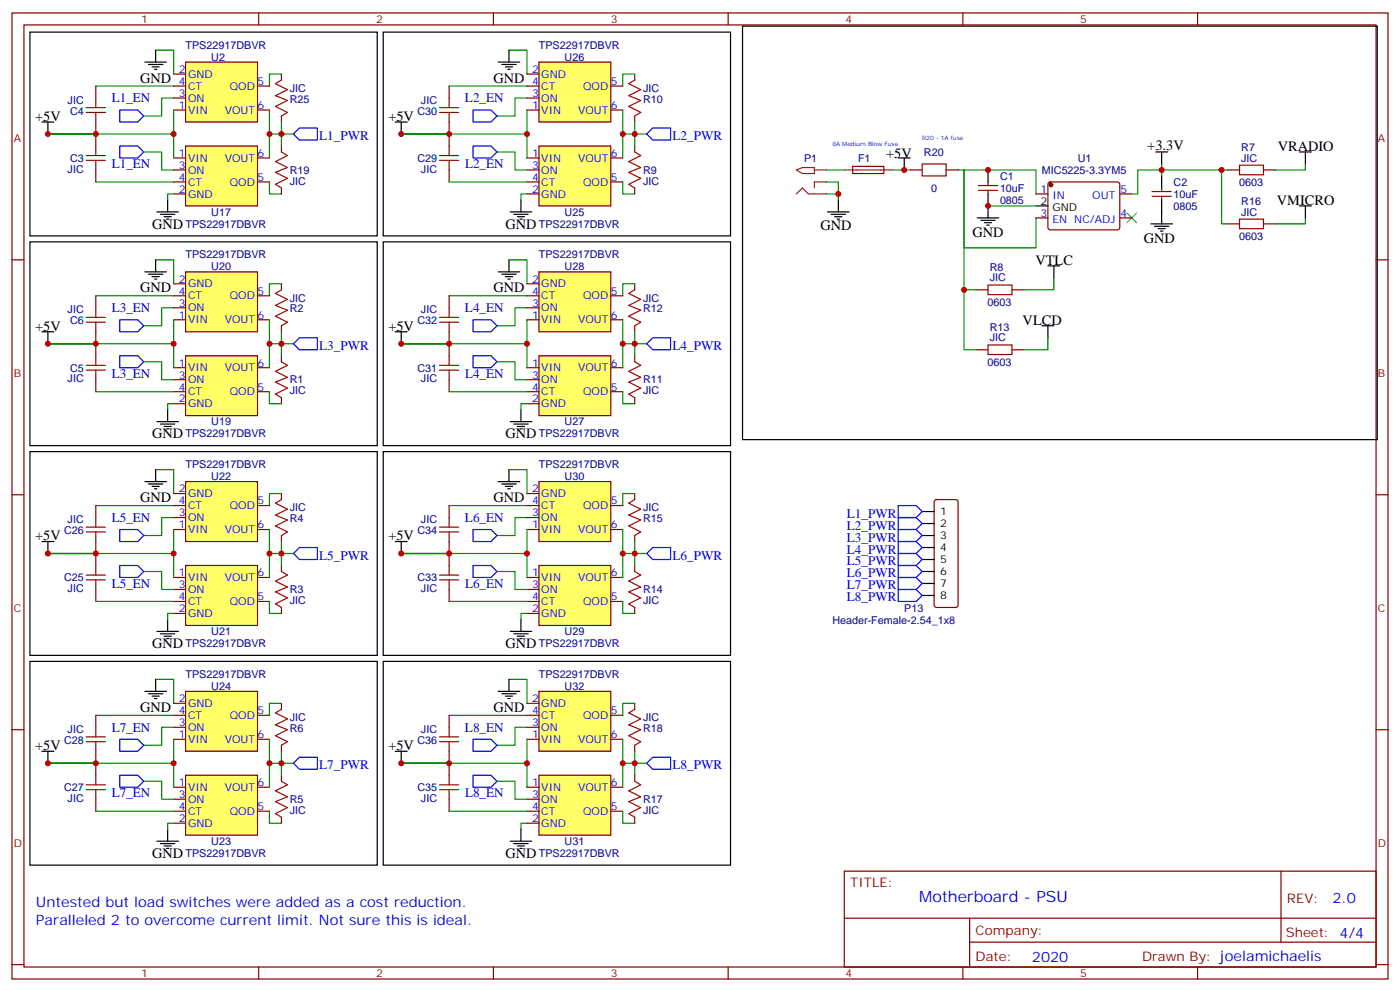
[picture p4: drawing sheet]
<svg xmlns="http://www.w3.org/2000/svg" width="412mm" height="292mm" viewBox="0 0 412 292" stroke-linecap="round" stroke-linejoin="round" font-family="sans-serif">
<g fill="none" stroke="#870000" stroke-width=".35">
<path d="M3.5 3.8h405.4v284.3h-405.4zM7.1 7.3h398.2v277.3h-398.2zM76.2 3.8v3.5M145.3 3.8v3.5M214.5 3.8v3.5M283.6 3.8v3.5M352.8 3.8v3.5M251.2 49h9.1v2l-9.1 .1zM288.2 54.6h5.7M288.2 56h5.7M291 53.6v1M291 56v1.1"/>
<path d="M305.2 57.1h3.5M308.9 53.8l.5-.2h20l.4 .7v12.9l-.7 .5-20-.1-.4-.6v-12.7zM329.8 57.1h3.6M339.4 56.4h5.6M339.4 57.8h5.6M342.2 55.3v1.1M342.2 57.8v1M361.6 50h3.5M372.2 50h3.5M3.5 76.5h3.6M305.2 64.1h3.5M329.8 64.1h3.6"/>
<path d="M361.6 65.9h3.5M372.2 65.9h3.5M405.3 76.5h3.6M287.5 85.3h3.5M298.1 85.3h3.5M287.5 102.9h3.5M298.1 102.9h3.5M3.5 145.6h3.6M405.3 145.6h3.6M3.5 214.8h3.6M405.3 214.8h3.6M248.7 256.4h156.6v28.2h-156.6z"/>
<path d="M377.3 256.4v20.9M248.7 270.2h156.5M285.6 277.3h119.6M285.6 270.2v14.2M3.5 283.9h3.6M76.2 284.6v3.5M145.3 284.6v3.5M214.5 284.6v3.5M283.6 284.6v3.5M352.8 284.6v3.5M405.3 283.9h3.6"/>
</g>
<path d="M243.4 53.6h3.5v3.5M243.4 57.1h3.5v1.7M243.4 50h5.3M262.8 50h5.3M282.2 50h1.8v35.3h3.5M342.2 51.8v-1.8h-7.1v7.1h-1.7M342.2 48.3v1.7h19.4M359.8 50v15.9h1.8M291 60.6h14.2" fill="none" stroke="#008700" stroke-width=".35"/>
<g fill="none" stroke="#000" stroke-width=".35">
<path d="M246.9 58.8v3.6M264.6 46.5h3.5M266.3 46.5v3.5M291 50v3.6M291 57.1v7M340.4 44.7h3.6M342.2 44.7v3.6M342.2 51.8v3.5M342.2 58.8v7.1M382.8 44.7h3.5M384.5 44.7v3.6M243.8 62.4h6.3"/>
<path d="M244.8 63.1h4.3M245.9 63.8h2.1M246.6 64.5h.7M287.9 64.1h6.3M288.9 64.8h4.3M290 65.5h2.1M290.7 66.3h.7M305.2 60.6h3.5M308.7 78.2h3.5M310.4 78.2v3.6M339 65.9h6.4M340.1 66.6h4.2"/>
<path d="M341.1 67.3h2.2M341.8 68h.7M382.8 60.6h3.5M384.5 60.6v3.5M306.9 95.9h3.5M308.7 95.9v3.5"/>
</g>
<path d="M234.6 50l1.8-.7h3.5v1.8h-3.5zM234.6 57.1l1.8-1.8 1.7 1.8h5.3M239.9 50h3.5M243.4 53.6h-3.5v1.7M248.7 50h14.1" fill="none" stroke="#8c2424" stroke-width=".35"/>
<path d="M332 62.7l2.8 2.8M334.8 62.7l-2.8 2.8" fill="none" stroke="#3c3" stroke-width=".35"/>
<circle cx="309.6" cy="54.4" r=".53" fill="#870000" stroke="#870000" stroke-width=".35"/>
<path d="M365.1 48.6h7.1v2.8h-7.1zM365.1 64.5h7.1v2.8h-7.1zM291 83.9h7.1v2.8h-7.1zM291 101.5h7.1v2.9h-7.1z" fill="none" stroke="#a10000" stroke-width=".35"/>
<path d="M54.7 43h21.1v17.6h-21.1z" fill="#ff6" stroke="#870000" stroke-width=".35"/>
<g fill="none" stroke="#870000" stroke-width=".35">
<path d="M28.2 25.3v3.6M28.2 35.9v7.1M82.9 21.8v1.8M82.9 34.1v1.8M28.2 50v3.6M51.2 46.5h3.5M51.2 57.1h3.5M51.2 50h3.5M51.2 53.6h3.5M75.8 46.5h3.6M75.8 53.6h3.6M82.9 43v1.7"/>
<path d="M82.9 55.3v1.8"/>
</g>
<path d="M35.3 32.4h5.3l1.7 1.7-1.7 1.8h-5.3zM86.4 39.4l1.8-1.7h5.3v3.5h-5.3zM35.3 43h5.3l1.7 1.7-1.7 1.8h-5.3z" fill="none" stroke="#00f" stroke-width=".35"/>
<path d="M42.7 18.3h6.3M43.7 19h4.3M44.8 19.7h2.1M45.9 14.7v3.6M12.3 35.9h3.6M14.1 35.9v3.5M45.5 20.4h.7M49.4 58.8v3.6M46.2 62.4h6.4M47.3 63.1h4.2M48.3 63.8h2.1M49 64.5h.7" fill="none" stroke="#000" stroke-width=".35"/>
<path d="M45.9 14.7h5.3v7.1M28.2 39.4h23v7.1M28.2 25.3h23M51.2 28.9h-3.6v5.2h-5.3M82.9 21.8h-3.5v3.5M86.4 39.4h-7v7.1M28.2 53.6h23M42.3 44.7h5.3v5.3h3.6M51.2 57.1h-1.8v1.7M79.4 53.6v3.5h3.5" fill="none" stroke="#008700" stroke-width=".35"/>
<path d="M25.4 31.7h5.6M25.4 33.1h5.6M28.2 28.9v2.8M28.2 33.1v2.8M82.9 23.6l-1.8 1 3.6 1.8-3.6 1.8 3.6 1.4-3.6 1.7 3.6 1.8-1.8 1M25.4 47.2h5.6M25.4 45.8h5.6M28.2 43v2.8M28.2 47.2v2.8M82.9 44.7l1.8 1.1-3.6 1.8 3.6 1.7-3.6 1.4 3.6 1.8-3.6 1.8 1.8 1" fill="none" stroke="#a10000" stroke-width=".35"/>
<path d="M54.7 18.3h21.1v17.6h-21.1z" fill="#ff6" stroke="#870000" stroke-width=".35"/>
<path d="M51.2 32.4h3.5M51.2 21.8h3.5M51.2 28.9h3.5M51.2 25.3h3.5M75.8 32.4h3.6M75.8 25.3h3.6" fill="none" stroke="#870000" stroke-width=".35"/>
<path d="M14.1 39.4h14.1M51.2 32.4v7M79.4 32.4v7M82.9 35.9v7.1" fill="none" stroke="#008700" stroke-width=".35"/>
<path d="M8.8 9.5h102.3v59.9h-102.3z" fill="none" stroke="#000" stroke-width=".35"/>
<path d="M54.7 104.7h21.1v17.6h-21.1z" fill="#ff6" stroke="#870000" stroke-width=".35"/>
<g fill="none" stroke="#870000" stroke-width=".35">
<path d="M28.2 87.1v3.5M28.2 97.6v7.1M82.9 83.5v1.8M82.9 95.9v1.7M28.2 111.8v3.5M51.2 108.2h3.5M51.2 118.8h3.5M51.2 111.8h3.5M51.2 115.3h3.5M75.8 108.2h3.6M75.8 115.3h3.6M82.9 104.7v1.8"/>
<path d="M82.9 117.1v1.7"/>
</g>
<path d="M35.3 94.1h5.3l1.7 1.8-1.7 1.7h-5.3zM35.3 104.7h5.3l1.7 1.8-1.7 1.7h-5.3zM86.4 101.2l1.8-1.8h5.3v3.5h-5.3z" fill="none" stroke="#00f" stroke-width=".35"/>
<path d="M45.9 76.5v3.5M12.3 97.6h3.6M14.1 97.6v3.6M42.7 80h6.3M43.7 80.7h4.3M44.8 81.4h2.1M45.5 82.1h.7M46.2 124.1h6.4M47.3 124.8h4.2M48.3 125.5h2.1M49 126.2h.7M49.4 120.6v3.5" fill="none" stroke="#000" stroke-width=".35"/>
<path d="M45.9 76.5h5.3v7M28.2 87.1h23M51.2 90.6h-3.6v5.3h-5.3M82.9 83.5h-3.5v3.6M28.2 101.2h23v7M28.2 115.3h23M42.3 106.5h5.3v5.3h3.6M51.2 118.8h-1.8v1.8M79.4 115.3v3.5h3.5M86.4 101.2h-7v7" fill="none" stroke="#008700" stroke-width=".35"/>
<path d="M25.4 93.4h5.6M25.4 94.8h5.6M28.2 90.6v2.8M28.2 94.8v2.8M82.9 85.3l-1.8 1.1 3.6 1.7-3.6 1.8 3.6 1.4-3.6 1.8 3.6 1.7-1.8 1.1M25.4 108.9h5.6M25.4 107.5h5.6M28.2 104.7v2.8M28.2 108.9v2.9M82.9 106.5l1.8 1-3.6 1.8 3.6 1.8-3.6 1.4 3.6 1.7-3.6 1.8 1.8 1.1" fill="none" stroke="#a10000" stroke-width=".35"/>
<path d="M54.7 80h21.1v17.6h-21.1z" fill="#ff6" stroke="#870000" stroke-width=".35"/>
<path d="M51.2 94.1h3.5M51.2 83.5h3.5M51.2 90.6h3.5M51.2 87.1h3.5M75.8 94.1h3.6M75.8 87.1h3.6" fill="none" stroke="#870000" stroke-width=".35"/>
<path d="M51.2 94.1v7.1M79.4 94.1v7.1M82.9 97.6v7.1M14.1 101.2h14.1" fill="none" stroke="#008700" stroke-width=".35"/>
<path d="M8.8 71.2h102.3v60h-102.3z" fill="none" stroke="#000" stroke-width=".35"/>
<path d="M54.7 166.4h21.1v17.7h-21.1z" fill="#ff6" stroke="#870000" stroke-width=".35"/>
<g fill="none" stroke="#870000" stroke-width=".35">
<path d="M28.2 148.8v3.5M28.2 159.4v7M82.9 145.3v1.7M82.9 157.6v1.8M28.2 173.5v3.5M51.2 170h3.5M51.2 173.5h3.5M51.2 177h3.5M75.8 170h3.6M75.8 177h3.6M82.9 166.4v1.8M82.9 178.8v1.8"/>
<path d="M51.2 180.6h3.5"/>
</g>
<path d="M35.3 155.9h5.3l1.7 1.7-1.7 1.8h-5.3zM35.3 166.4h5.3l1.7 1.8-1.7 1.8h-5.3zM86.4 162.9l1.8-1.8h5.3v3.6h-5.3z" fill="none" stroke="#00f" stroke-width=".35"/>
<path d="M45.9 138.2v3.5M12.3 159.4h3.6M14.1 159.4v3.5M42.7 141.7h6.3M43.7 142.5h4.3M44.8 143.2h2.1M45.5 143.9h.7M46.2 185.8h6.4M47.3 186.5h4.2M48.3 187.3h2.1M49 188h.7M49.4 182.3v3.5" fill="none" stroke="#000" stroke-width=".35"/>
<path d="M45.9 138.2h5.3v7.1M28.2 148.8h23M51.2 152.3h-3.6v5.3h-5.3M82.9 145.3h-3.5v3.5M28.2 162.9h23v7.1M28.2 177h23M42.3 168.2h5.3v5.3h3.6M79.4 177v3.6h3.5M86.4 162.9h-7v7.1M51.2 180.6h-1.8v1.7" fill="none" stroke="#008700" stroke-width=".35"/>
<path d="M25.4 155.2h5.6M25.4 156.6h5.6M28.2 152.3v2.9M28.2 156.6v2.8M82.9 147l-1.8 1.1 3.6 1.8-3.6 1.7 3.6 1.4-3.6 1.8 3.6 1.8-1.8 1M25.4 170.7h5.6M25.4 169.3h5.6M28.2 166.4v2.9M28.2 170.7v2.8M82.9 168.2l1.8 1.1-3.6 1.7 3.6 1.8-3.6 1.4 3.6 1.8-3.6 1.7 1.8 1.1" fill="none" stroke="#a10000" stroke-width=".35"/>
<path d="M54.7 141.7h21.1v17.7h-21.1z" fill="#ff6" stroke="#870000" stroke-width=".35"/>
<path d="M51.2 155.9h3.5M51.2 145.3h3.5M51.2 152.3h3.5M51.2 148.8h3.5M75.8 155.9h3.6M75.8 148.8h3.6" fill="none" stroke="#870000" stroke-width=".35"/>
<path d="M51.2 155.9v7M79.4 155.9v7M82.9 159.4v7M14.1 162.9h14.1" fill="none" stroke="#008700" stroke-width=".35"/>
<path d="M8.8 132.9h102.3v60h-102.3z" fill="none" stroke="#000" stroke-width=".35"/>
<path d="M54.7 228.2h21.1v17.6h-21.1z" fill="#ff6" stroke="#870000" stroke-width=".35"/>
<g fill="none" stroke="#870000" stroke-width=".35">
<path d="M28.2 210.5v3.6M82.9 207v1.8M82.9 219.4v1.7M28.2 221.1v7.1M28.2 235.2v3.6M51.2 231.7h3.5M51.2 235.2h3.5M51.2 238.8h3.5M75.8 231.7h3.6M75.8 238.8h3.6M82.9 228.2v1.7M51.2 242.3h3.5"/>
<path d="M82.9 240.5v1.8"/>
</g>
<path d="M35.3 217.6h5.3l1.7 1.8-1.7 1.7h-5.3zM35.3 228.2h5.3l1.7 1.7-1.7 1.8h-5.3zM88.2 222.9h5.3v3.5h-5.3l-1.8-1.8z" fill="none" stroke="#00f" stroke-width=".35"/>
<path d="M45.9 200v3.5M42.7 203.5h6.3M43.7 204.2h4.3M44.8 204.9h2.1M45.5 205.6h.7M12.3 221.1h3.6M14.1 221.1v3.5M46.2 247.6h6.4M47.3 248.3h4.2M48.3 249h2.1M49 249.7h.7M49.4 244.1v3.5" fill="none" stroke="#000" stroke-width=".35"/>
<path d="M45.9 200h5.3v7M28.2 210.5h23M51.2 214.1h-3.6v5.3h-5.3M82.9 207h-3.5v3.5M28.2 224.6h23v7.1M28.2 238.8h23M42.3 229.9h5.3v5.3h3.6M79.4 238.8v3.5h3.5M86.4 224.6h-7v7.1M51.2 242.3h-1.8v1.8" fill="none" stroke="#008700" stroke-width=".35"/>
<path d="M25.4 216.9h5.6M25.4 218.3h5.6M28.2 214.1v2.8M28.2 218.3v2.8M82.9 208.8l-1.8 1 3.6 1.8-3.6 1.8 3.6 1.4-3.6 1.7 3.6 1.8-1.8 1.1M25.4 232.4h5.6M25.4 231h5.6M28.2 228.2v2.8M28.2 232.4v2.8M82.9 229.9l1.8 1.1-3.6 1.8 3.6 1.7-3.6 1.4 3.6 1.8-3.6 1.8 1.8 1" fill="none" stroke="#a10000" stroke-width=".35"/>
<path d="M54.7 203.5h21.1v17.6h-21.1z" fill="#ff6" stroke="#870000" stroke-width=".35"/>
<path d="M51.2 217.6h3.5M51.2 207h3.5M51.2 214.1h3.5M51.2 210.5h3.5M75.8 217.6h3.6M75.8 210.5h3.6" fill="none" stroke="#870000" stroke-width=".35"/>
<path d="M51.2 217.6v7M79.4 217.6v7M14.1 224.6h14.1M82.9 221.1v7.1" fill="none" stroke="#008700" stroke-width=".35"/>
<path d="M8.8 194.7h102.3v59.9h-102.3z" fill="none" stroke="#000" stroke-width=".35"/>
<path d="M158.7 43h21.2v17.6h-21.2z" fill="#ff6" stroke="#870000" stroke-width=".35"/>
<g fill="none" stroke="#870000" stroke-width=".35">
<path d="M132.3 25.3v3.6M132.3 35.9v7.1M187 21.8v1.8M187 34.1v1.8M132.3 50v3.6M155.2 46.5h3.5M155.2 57.1h3.5M155.2 50h3.5M155.2 53.6h3.5M179.9 46.5h3.5M179.9 53.6h3.5M187 43v1.7"/>
<path d="M187 55.3v1.8"/>
</g>
<path d="M139.3 32.4h5.3l1.8 1.7-1.8 1.8h-5.3zM192.3 37.7h5.3v3.5h-5.3l-1.8-1.8zM139.3 43h5.3l1.8 1.7-1.8 1.8h-5.3z" fill="none" stroke="#00f" stroke-width=".35"/>
<path d="M146.8 18.3h6.3M147.8 19h4.2M148.9 19.7h2.1M149.9 14.7v3.6M116.4 35.9h3.5M118.2 35.9v3.5M149.6 20.4h.7M153.5 58.8v3.6M150.3 62.4h6.3M151.3 63.1h4.3M152.4 63.8h2.1M153.1 64.5h.7" fill="none" stroke="#000" stroke-width=".35"/>
<path d="M149.9 14.7h5.3v7.1M132.3 39.4h22.9v7.1M132.3 25.3h22.9M155.2 28.9h-3.5v5.2h-5.3M187 21.8h-3.6v3.5M190.5 39.4h-7.1v7.1M132.3 53.6h22.9M146.4 44.7h5.3v5.3h3.5M155.2 57.1h-1.7v1.7M183.4 53.6v3.5h3.6" fill="none" stroke="#008700" stroke-width=".35"/>
<path d="M129.5 31.7h5.6M129.5 33.1h5.6M132.3 28.9v2.8M132.3 33.1v2.8M187 23.6l-1.8 1 3.5 1.8-3.5 1.8 3.5 1.4-3.5 1.7 3.5 1.8-1.7 1M129.5 47.2h5.6M129.5 45.8h5.6M132.3 43v2.8M132.3 47.2v2.8M187 44.7l1.7 1.1-3.5 1.8 3.5 1.7-3.5 1.4 3.5 1.8-3.5 1.8 1.8 1" fill="none" stroke="#a10000" stroke-width=".35"/>
<path d="M158.7 18.3h21.2v17.6h-21.2z" fill="#ff6" stroke="#870000" stroke-width=".35"/>
<path d="M155.2 32.4h3.5M155.2 21.8h3.5M155.2 28.9h3.5M155.2 25.3h3.5M179.9 32.4h3.5M179.9 25.3h3.5" fill="none" stroke="#870000" stroke-width=".35"/>
<path d="M118.2 39.4h14.1M155.2 32.4v7M183.4 32.4v7M187 35.9v7.1" fill="none" stroke="#008700" stroke-width=".35"/>
<path d="M112.9 9.5h102.3v59.9h-102.3z" fill="none" stroke="#000" stroke-width=".35"/>
<path d="M158.7 104.7h21.2v17.6h-21.2z" fill="#ff6" stroke="#870000" stroke-width=".35"/>
<g fill="none" stroke="#870000" stroke-width=".35">
<path d="M132.3 87.1v3.5M132.3 97.6v7.1M187 83.5v1.8M187 95.9v1.7M132.3 111.8v3.5M155.2 108.2h3.5M155.2 118.8h3.5M155.2 111.8h3.5M155.2 115.3h3.5M179.9 108.2h3.5M179.9 115.3h3.5M187 104.7v1.8"/>
<path d="M187 117.1v1.7"/>
</g>
<path d="M139.3 94.1h5.3l1.8 1.8-1.8 1.7h-5.3zM192.3 99.4h5.3v3.5h-5.3l-1.8-1.7zM139.3 104.7h5.3l1.8 1.8-1.8 1.7h-5.3z" fill="none" stroke="#00f" stroke-width=".35"/>
<path d="M149.9 76.5v3.5M116.4 97.6h3.5M118.2 97.6v3.6M146.8 80h6.3M147.8 80.7h4.2M148.9 81.4h2.1M149.6 82.1h.7M150.3 124.1h6.3M151.3 124.8h4.3M152.4 125.5h2.1M153.1 126.2h.7M153.5 120.6v3.5" fill="none" stroke="#000" stroke-width=".35"/>
<path d="M149.9 76.5h5.3v7M132.3 87.1h22.9M155.2 90.6h-3.5v5.3h-5.3M187 83.5h-3.6v3.6M132.3 101.2h22.9v7M132.3 115.3h22.9M146.4 106.5h5.3v5.3h3.5M155.2 118.8h-1.7v1.8M183.4 115.3v3.5h3.6M190.5 101.2h-7.1v7" fill="none" stroke="#008700" stroke-width=".35"/>
<path d="M129.5 93.4h5.6M129.5 94.8h5.6M132.3 90.6v2.8M132.3 94.8v2.8M187 85.3l-1.8 1.1 3.5 1.7-3.5 1.8 3.5 1.4-3.5 1.8 3.5 1.7-1.7 1.1M129.5 108.9h5.6M129.5 107.5h5.6M132.3 104.7v2.8M132.3 108.9v2.9M187 106.5l1.7 1-3.5 1.8 3.5 1.8-3.5 1.4 3.5 1.7-3.5 1.8 1.8 1.1" fill="none" stroke="#a10000" stroke-width=".35"/>
<path d="M158.7 80h21.2v17.6h-21.2z" fill="#ff6" stroke="#870000" stroke-width=".35"/>
<path d="M155.2 94.1h3.5M155.2 83.5h3.5M155.2 90.6h3.5M155.2 87.1h3.5M179.9 94.1h3.5M179.9 87.1h3.5" fill="none" stroke="#870000" stroke-width=".35"/>
<path d="M155.2 94.1v7.1M183.4 94.1v7.1M187 97.6v7.1M118.2 101.2h14.1" fill="none" stroke="#008700" stroke-width=".35"/>
<path d="M112.9 71.2h102.3v60h-102.3z" fill="none" stroke="#000" stroke-width=".35"/>
<path d="M158.7 166.4h21.2v17.7h-21.2z" fill="#ff6" stroke="#870000" stroke-width=".35"/>
<g fill="none" stroke="#870000" stroke-width=".35">
<path d="M132.3 148.8v3.5M132.3 159.4v7M187 145.3v1.7M187 157.6v1.8M132.3 173.5v3.5M155.2 170h3.5M155.2 173.5h3.5M155.2 177h3.5M179.9 170h3.5M179.9 177h3.5M187 166.4v1.8M187 178.8v1.8"/>
<path d="M155.2 180.6h3.5"/>
</g>
<path d="M139.3 155.9h5.3l1.8 1.7-1.8 1.8h-5.3zM139.3 166.4h5.3l1.8 1.8-1.8 1.8h-5.3zM192.3 161.1h5.3v3.6h-5.3l-1.8-1.8z" fill="none" stroke="#00f" stroke-width=".35"/>
<path d="M149.9 138.2v3.5M116.4 159.4h3.5M118.2 159.4v3.5M146.8 141.7h6.3M147.8 142.5h4.2M148.9 143.2h2.1M149.6 143.9h.7M150.3 185.8h6.3M151.3 186.5h4.3M152.4 187.3h2.1M153.1 188h.7M153.5 182.3v3.5" fill="none" stroke="#000" stroke-width=".35"/>
<path d="M149.9 138.2h5.3v7.1M132.3 148.8h22.9M155.2 152.3h-3.5v5.3h-5.3M187 145.3h-3.6v3.5M132.3 162.9h22.9v7.1M132.3 177h22.9M146.4 168.2h5.3v5.3h3.5M183.4 177v3.6h3.6M190.5 162.9h-7.1v7.1M155.2 180.6h-1.7v1.7" fill="none" stroke="#008700" stroke-width=".35"/>
<path d="M129.5 155.2h5.6M129.5 156.6h5.6M132.3 152.3v2.9M132.3 156.6v2.8M187 147l-1.8 1.1 3.5 1.8-3.5 1.7 3.5 1.4-3.5 1.8 3.5 1.8-1.7 1M129.5 170.7h5.6M129.5 169.3h5.6M132.3 166.4v2.9M132.3 170.7v2.8M187 168.2l1.7 1.1-3.5 1.7 3.5 1.8-3.5 1.4 3.5 1.8-3.5 1.7 1.8 1.1" fill="none" stroke="#a10000" stroke-width=".35"/>
<path d="M158.7 141.7h21.2v17.7h-21.2z" fill="#ff6" stroke="#870000" stroke-width=".35"/>
<path d="M155.2 155.9h3.5M155.2 145.3h3.5M155.2 152.3h3.5M155.2 148.8h3.5M179.9 155.9h3.5M179.9 148.8h3.5" fill="none" stroke="#870000" stroke-width=".35"/>
<path d="M155.2 155.9v7M183.4 155.9v7M187 159.4v7M118.2 162.9h14.1" fill="none" stroke="#008700" stroke-width=".35"/>
<path d="M112.9 132.9h102.3v60h-102.3z" fill="none" stroke="#000" stroke-width=".35"/>
<path d="M158.7 228.2h21.2v17.6h-21.2z" fill="#ff6" stroke="#870000" stroke-width=".35"/>
<g fill="none" stroke="#870000" stroke-width=".35">
<path d="M132.3 210.5v3.6M187 207v1.8M187 219.4v1.7M132.3 221.1v7.1M132.3 235.2v3.6M155.2 231.7h3.5M155.2 235.2h3.5M155.2 238.8h3.5M179.9 231.7h3.5M179.9 238.8h3.5M187 228.2v1.7M155.2 242.3h3.5"/>
<path d="M187 240.5v1.8"/>
</g>
<path d="M139.3 217.6h5.3l1.8 1.8-1.8 1.7h-5.3zM139.3 228.2h5.3l1.8 1.7-1.8 1.8h-5.3zM192.3 222.9h5.3v3.5h-5.3l-1.8-1.8z" fill="none" stroke="#00f" stroke-width=".35"/>
<path d="M149.9 200v3.5M146.8 203.5h6.3M147.8 204.2h4.2M148.9 204.9h2.1M149.6 205.6h.7M116.4 221.1h3.5M118.2 221.1v3.5M150.3 247.6h6.3M151.3 248.3h4.3M152.4 249h2.1M153.1 249.7h.7M153.5 244.1v3.5" fill="none" stroke="#000" stroke-width=".35"/>
<path d="M149.9 200h5.3v7M132.3 210.5h22.9M155.2 214.1h-3.5v5.3h-5.3M187 207h-3.6v3.5M132.3 224.6h22.9v7.1M132.3 238.8h22.9M146.4 229.9h5.3v5.3h3.5M183.4 238.8v3.5h3.6M190.5 224.6h-7.1v7.1M155.2 242.3h-1.7v1.8" fill="none" stroke="#008700" stroke-width=".35"/>
<path d="M129.5 216.9h5.6M129.5 218.3h5.6M132.3 214.1v2.8M132.3 218.3v2.8M187 208.8l-1.8 1 3.5 1.8-3.5 1.8 3.5 1.4-3.5 1.7 3.5 1.8-1.7 1.1M129.5 232.4h5.6M129.5 231h5.6M132.3 228.2v2.8M132.3 232.4v2.8M187 229.9l1.7 1.1-3.5 1.8 3.5 1.7-3.5 1.4 3.5 1.8-3.5 1.8 1.8 1" fill="none" stroke="#a10000" stroke-width=".35"/>
<path d="M158.7 203.5h21.2v17.6h-21.2z" fill="#ff6" stroke="#870000" stroke-width=".35"/>
<path d="M268.1 50h3.5M278.7 50h3.5M275.4 147.2l.5-.2h5.6l.5 .2 .2 .5v30.4l-.2 .5-.5 .2h-5.6l-.5-.2-.2-.5v-30.4zM155.2 217.6h3.5M155.2 207h3.5M155.2 214.1h3.5M155.2 210.5h3.5M179.9 217.6h3.5M179.9 210.5h3.5" fill="none" stroke="#870000" stroke-width=".35"/>
<path d="M305.2 57.1v-7.1h-21.2v23h21.2v-8.9M384.5 48.3v1.7h-8.8M384.5 64.1v1.8h-8.8M284 85.3v17.6h3.5M308.7 99.4v3.5h-7.1M310.4 81.8v3.5h-8.8M155.2 217.6v7M183.4 217.6v7M118.2 224.6h14.1M187 221.1v7.1" fill="none" stroke="#008700" stroke-width=".35"/>
<path d="M218.7 7.7h187v121.7h-187zM271.6 150.6h3.6M271.6 154.1h3.6M271.6 157.6h3.6M271.6 161.1h3.6M271.6 164.7h3.6M271.6 168.2h3.6M271.6 171.7h3.6M271.6 175.3h3.6M112.9 194.7h102.3v59.9h-102.3z" fill="none" stroke="#000" stroke-width=".35"/>
<path d="M264.6 148.8h5.3l1.7 1.8-1.7 1.7h-5.3zM264.6 152.3h5.3l1.7 1.8-1.7 1.8h-5.3zM264.6 155.9h5.3l1.7 1.7-1.7 1.8h-5.3zM264.6 159.4h5.3l1.7 1.7-1.7 1.8h-5.3zM264.6 162.9h5.3l1.7 1.8-1.7 1.7h-5.3zM264.6 166.4h5.3l1.7 1.8-1.7 1.8h-5.3zM264.6 170h5.3l1.7 1.7-1.7 1.8h-5.3zM264.6 173.5h5.3l1.7 1.8-1.7 1.7h-5.3z" fill="none" stroke="#00f" stroke-width=".35"/>
<path d="M271.6 48.3h7.1v3.5h-7.1z" fill="none" stroke="#a10000" stroke-width=".35"/>
<g fill="#c00">
<circle cx="291" cy="60.6" r=".88"/>
<circle cx="246.9" cy="57.1" r=".88"/>
<circle cx="342.2" cy="50" r=".88"/>
<circle cx="359.8" cy="50" r=".88"/>
<circle cx="28.2" cy="39.4" r=".88"/>
<circle cx="82.9" cy="39.4" r=".88"/>
<circle cx="79.4" cy="39.4" r=".88"/>
<circle cx="51.2" cy="39.4" r=".88"/>
<circle cx="14.1" cy="39.4" r=".88"/>
<circle cx="28.2" cy="101.2" r=".88"/>
<circle cx="82.9" cy="101.2" r=".88"/>
<circle cx="79.4" cy="101.2" r=".88"/>
<circle cx="51.2" cy="101.2" r=".88"/>
<circle cx="14.1" cy="101.2" r=".88"/>
<circle cx="28.2" cy="162.9" r=".88"/>
<circle cx="82.9" cy="162.9" r=".88"/>
<circle cx="79.4" cy="162.9" r=".88"/>
<circle cx="51.2" cy="162.9" r=".88"/>
<circle cx="14.1" cy="162.9" r=".88"/>
<circle cx="28.2" cy="224.6" r=".88"/>
<circle cx="82.9" cy="224.6" r=".88"/>
<circle cx="79.4" cy="224.6" r=".88"/>
<circle cx="51.2" cy="224.6" r=".88"/>
<circle cx="14.1" cy="224.6" r=".88"/>
<circle cx="132.3" cy="39.4" r=".88"/>
<circle cx="187" cy="39.4" r=".88"/>
<circle cx="183.4" cy="39.4" r=".88"/>
<circle cx="155.2" cy="39.4" r=".88"/>
<circle cx="118.2" cy="39.4" r=".88"/>
<circle cx="132.3" cy="101.2" r=".88"/>
<circle cx="187" cy="101.2" r=".88"/>
<circle cx="183.4" cy="101.2" r=".88"/>
<circle cx="155.2" cy="101.2" r=".88"/>
<circle cx="118.2" cy="101.2" r=".88"/>
<circle cx="132.3" cy="162.9" r=".88"/>
<circle cx="187" cy="162.9" r=".88"/>
<circle cx="183.4" cy="162.9" r=".88"/>
<circle cx="155.2" cy="162.9" r=".88"/>
<circle cx="118.2" cy="162.9" r=".88"/>
<circle cx="132.3" cy="224.6" r=".88"/>
<circle cx="187" cy="224.6" r=".88"/>
<circle cx="183.4" cy="224.6" r=".88"/>
<circle cx="155.2" cy="224.6" r=".88"/>
<circle cx="118.2" cy="224.6" r=".88"/>
<circle cx="291" cy="50" r=".88"/>
<circle cx="284" cy="85.3" r=".88"/>
<circle cx="266.3" cy="50" r=".88"/>
</g>
<text font-size="4.6" fill="#00f" x="270.8" y="265.4">Motherboard - PSU</text>
<g font-size="4.2">
<text x="41.3" y="24.4">GND</text>
<text x="145.4" y="24.4">GND</text>
<text x="10.3" y="35.6">+5V</text>
<text x="114.4" y="35.6">+5V</text>
<text x="261.1" y="46.5">+5V</text>
<text x="338" y="44">+3.3V</text>
<text x="376.4" y="44.4">VRADIO</text>
<text x="376.1" y="60.3">VMICRO</text>
<text x="44.8" y="67.3">GND</text>
<text x="148.9" y="67.3">GND</text>
<text x="241.7" y="67.7">GND</text>
<text x="286.5" y="69.8">GND</text>
<text x="336.9" y="71.4">GND</text>
<text x="305" y="77.9">VTLC</text>
<text x="41.3" y="86.1">GND</text>
<text x="145.4" y="86.1">GND</text>
<text x="301.2" y="95.5">VLCD</text>
<text x="10.3" y="97.3">+5V</text>
<text x="114.4" y="97.3">+5V</text>
<text x="44.8" y="129">GND</text>
<text x="148.9" y="129">GND</text>
<text x="41.3" y="147.8">GND</text>
<text x="145.4" y="147.8">GND</text>
<text x="10.3" y="159">+5V</text>
<text x="114.4" y="159">+5V</text>
<text x="44.8" y="190.8">GND</text>
<text x="148.9" y="190.8">GND</text>
<text x="41.3" y="209.6">GND</text>
<text x="145.4" y="209.6">GND</text>
<text x="10.3" y="220.8">+5V</text>
<text x="114.4" y="220.8">+5V</text>
<text x="44.8" y="252.5">GND</text>
<text x="148.9" y="252.5">GND</text>
</g>
<g font-size="4.2" fill="#00f">
<text x="10.6" y="267">Untested but load switches were added as a cost reduction.</text>
<text x="392.5" y="265.7">2.0</text>
<text x="10.6" y="272.3">Paralleled 2 to overcome current limit. Not sure this is ideal.</text>
<text x="304" y="283">2020</text>
</g>
<g font-size="3.9" fill="#00f">
<text x="32.9" y="30.1">L1_EN</text>
<text x="137" y="30.1">L2_EN</text>
<text x="94" y="41.2">L1_PWR</text>
<text x="198.1" y="41.2">L2_PWR</text>
<text x="32.9" y="49.5">L1_EN</text>
<text x="137" y="49.5">L2_EN</text>
<text x="32.9" y="91.8">L3_EN</text>
<text x="137" y="91.8">L4_EN</text>
<text x="94" y="102.9">L3_PWR</text>
<text x="198.1" y="102.9">L4_PWR</text>
<text x="32.9" y="111.2">L3_EN</text>
<text x="137" y="111.2">L4_EN</text>
<text x="32.9" y="153.6">L5_EN</text>
<text x="137" y="153.6">L6_EN</text>
<text x="249.5" y="152.3">L1_PWR</text>
<text x="249.5" y="155.9">L2_PWR</text>
<text x="249.5" y="159.4">L3_PWR</text>
<text x="94" y="164.7">L5_PWR</text>
<text x="198.1" y="164.7">L6_PWR</text>
<text x="249.5" y="162.9">L4_PWR</text>
<text x="249.5" y="166.4">L5_PWR</text>
<text x="32.9" y="173">L5_EN</text>
<text x="137" y="173">L6_EN</text>
<text x="249.5" y="170">L6_PWR</text>
<text x="249.5" y="173.5">L7_PWR</text>
<text x="249.5" y="177">L8_PWR</text>
<text x="32.9" y="215.3">L7_EN</text>
<text x="137" y="215.3">L8_EN</text>
<text x="94" y="226.4">L7_PWR</text>
<text x="198.1" y="226.4">L8_PWR</text>
<text x="32.9" y="234.7">L7_EN</text>
<text x="137" y="234.7">L8_EN</text>
</g>
<g font-size="3.9" fill="#800">
<text x="250.5" y="261">TITLE:</text>
<text x="379.1" y="265.7">REV:</text>
<text x="287.4" y="275.2">Company:</text>
<text x="378.7" y="275.8">Sheet: 4/4</text>
<text x="287.4" y="282.9">Date:</text>
<text x="336.4" y="282.9">Drawn By: joelamichaelis</text>
</g>
<g font-size="3.2" fill="#800">
<text x="41.6" y="6.8">1</text>
<text x="110.8" y="6.8">2</text>
<text x="179.9" y="6.8">3</text>
<text x="249.1" y="6.8">4</text>
<text x="318.2" y="6.8">5</text>
<text x="4.1" y="41.9">A</text>
<text x="405.9" y="41.9">A</text>
<text x="4.1" y="111.1">B</text>
<text x="405.9" y="111.1">B</text>
<text x="4.1" y="180.2">C</text>
<text x="405.9" y="180.2">C</text>
<text x="4.1" y="249.3">D</text>
<text x="405.9" y="249.3">D</text>
<text x="41.6" y="287.6">1</text>
<text x="110.8" y="287.6">2</text>
<text x="179.9" y="287.6">3</text>
<text x="249.1" y="287.6">4</text>
<text x="318.2" y="287.6">5</text>
</g>
<g font-size="3.2" fill="#000080">
<text x="54.7" y="14.3">TPS22917DBVR</text>
<text x="62.2" y="17.9">U2</text>
<text x="158.7" y="14.3">TPS22917DBVR</text>
<text x="166.3" y="17.9">U26</text>
<text x="85.4" y="27">JIC</text>
<text x="189.4" y="27">JIC</text>
<text x="19.9" y="30.5">JIC</text>
<text x="20.6" y="33.7">C4</text>
<text x="85.4" y="30.2">R25</text>
<text x="122.9" y="33.7">C30</text>
<text x="124" y="30.5">JIC</text>
<text x="189.4" y="30.2">R10</text>
<text x="20.6" y="47.6">C3</text>
<text x="122.9" y="47.6">C29</text>
<text x="236.9" y="47.6">P1</text>
<text x="252.7" y="47.6">F1</text>
<text x="272.2" y="45.9">R20</text>
<text x="317.5" y="47.7">U1</text>
<text x="365.6" y="47.6">JIC</text>
<text x="365.6" y="44.4">R7</text>
<text x="19.9" y="50.8">JIC</text>
<text x="85.4" y="51.1">R19</text>
<text x="124" y="50.8">JIC</text>
<text x="189.4" y="51.1">R9</text>
<text x="294.6" y="53">C1</text>
<text x="306.9" y="51.2">MIC5225-3.3YM5</text>
<text x="85.4" y="54.3">JIC</text>
<text x="189.4" y="54.3">JIC</text>
<text x="274.3" y="56.5">0</text>
<text x="294.6" y="56.5">10uF</text>
<text x="345.7" y="58.3">10uF</text>
<text x="345.7" y="54.8">C2</text>
<text x="365" y="54.7">0603</text>
<text x="62.2" y="63.5">U17</text>
<text x="166.3" y="63.5">U25</text>
<text x="294.6" y="60">0805</text>
<text x="345.7" y="61.8">0805</text>
<text x="365.6" y="63.4">JIC</text>
<text x="365.6" y="60.3">R16</text>
<text x="54.7" y="67">TPS22917DBVR</text>
<text x="158.7" y="67">TPS22917DBVR</text>
<text x="365" y="70.6">0603</text>
<text x="54.7" y="76.1">TPS22917DBVR</text>
<text x="158.7" y="76.1">TPS22917DBVR</text>
<text x="62.2" y="79.6">U20</text>
<text x="166.3" y="79.6">U28</text>
<text x="291.5" y="82.8">JIC</text>
<text x="291.5" y="79.7">R8</text>
<text x="85.4" y="88.7">JIC</text>
<text x="189.4" y="88.7">JIC</text>
<text x="19.9" y="92.3">JIC</text>
<text x="20.6" y="95.5">C6</text>
<text x="85.4" y="92">R2</text>
<text x="122.9" y="95.5">C32</text>
<text x="124" y="92.3">JIC</text>
<text x="189.4" y="92">R12</text>
<text x="290.9" y="90">0603</text>
<text x="291.5" y="100.5">JIC</text>
<text x="291.5" y="97.3">R13</text>
<text x="290.9" y="107.6">0603</text>
<text x="19.9" y="112.6">JIC</text>
<text x="20.6" y="109.3">C5</text>
<text x="85.4" y="112.9">R1</text>
<text x="122.9" y="109.3">C31</text>
<text x="124" y="112.6">JIC</text>
<text x="189.4" y="112.9">R11</text>
<text x="85.4" y="116.1">JIC</text>
<text x="189.4" y="116.1">JIC</text>
<text x="62.2" y="125.2">U19</text>
<text x="166.3" y="125.2">U27</text>
<text x="54.7" y="128.7">TPS22917DBVR</text>
<text x="158.7" y="128.7">TPS22917DBVR</text>
<text x="54.7" y="137.8">TPS22917DBVR</text>
<text x="158.7" y="137.8">TPS22917DBVR</text>
<text x="62.2" y="141.3">U22</text>
<text x="166.3" y="141.3">U30</text>
<text x="19.9" y="154">JIC</text>
<text x="85.4" y="150.5">JIC</text>
<text x="85.4" y="153.7">R4</text>
<text x="124" y="154">JIC</text>
<text x="189.4" y="150.5">JIC</text>
<text x="189.4" y="153.7">R15</text>
<text x="18.9" y="157.2">C26</text>
<text x="122.9" y="157.2">C34</text>
<text x="18.9" y="171.1">C25</text>
<text x="122.9" y="171.1">C33</text>
<text x="19.9" y="174.3">JIC</text>
<text x="85.4" y="177.8">JIC</text>
<text x="85.4" y="174.6">R3</text>
<text x="124" y="174.3">JIC</text>
<text x="189.4" y="177.8">JIC</text>
<text x="189.4" y="174.6">R14</text>
<text x="266.4" y="180">P13</text>
<text x="245.2" y="183.5">Header-Female-2.54_1x8</text>
<text x="54.7" y="190.5">TPS22917DBVR</text>
<text x="62.2" y="187">U21</text>
<text x="158.7" y="190.5">TPS22917DBVR</text>
<text x="166.3" y="187">U29</text>
<text x="54.7" y="199.5">TPS22917DBVR</text>
<text x="62.2" y="203.1">U24</text>
<text x="158.7" y="199.5">TPS22917DBVR</text>
<text x="166.3" y="203.1">U32</text>
<text x="19.9" y="215.7">JIC</text>
<text x="85.4" y="212.2">JIC</text>
<text x="85.4" y="215.4">R6</text>
<text x="124" y="215.7">JIC</text>
<text x="189.4" y="212.2">JIC</text>
<text x="189.4" y="215.4">R18</text>
<text x="18.9" y="219">C28</text>
<text x="122.9" y="219">C36</text>
<text x="18.9" y="232.8">C27</text>
<text x="122.9" y="232.8">C35</text>
<text x="19.9" y="236">JIC</text>
<text x="85.4" y="239.6">JIC</text>
<text x="85.4" y="236.3">R5</text>
<text x="124" y="236">JIC</text>
<text x="189.4" y="239.6">JIC</text>
<text x="189.4" y="236.3">R17</text>
<text x="62.2" y="248.7">U23</text>
<text x="166.3" y="248.7">U31</text>
<text x="54.7" y="252.2">TPS22917DBVR</text>
<text x="158.7" y="252.2">TPS22917DBVR</text>
</g>
<g font-size="3.2" fill="#00f">
<text x="52.7" y="21.4">2</text>
<text x="55.4" y="22.9">GND</text>
<text x="156.7" y="21.4">2</text>
<text x="159.5" y="22.9">GND</text>
<text x="52.7" y="28.5">3</text>
<text x="52.7" y="25">4</text>
<text x="55.4" y="29.9">ON</text>
<text x="55.4" y="26.4">CT</text>
<text x="67.7" y="26.4">QOD</text>
<text x="75.8" y="25">5</text>
<text x="156.7" y="28.5">3</text>
<text x="156.7" y="25">4</text>
<text x="159.5" y="29.9">ON</text>
<text x="159.5" y="26.4">CT</text>
<text x="171.8" y="26.4">QOD</text>
<text x="179.9" y="25">5</text>
<text x="52.7" y="32">1</text>
<text x="55.4" y="33.4">VIN</text>
<text x="66.2" y="33.4">VOUT</text>
<text x="75.8" y="32">6</text>
<text x="156.7" y="32">1</text>
<text x="159.5" y="33.4">VIN</text>
<text x="170.3" y="33.4">VOUT</text>
<text x="179.9" y="32">6</text>
<text x="52.7" y="46.1">1</text>
<text x="55.4" y="47.6">VIN</text>
<text x="66.2" y="47.6">VOUT</text>
<text x="75.8" y="46.1">6</text>
<text x="156.7" y="46.1">1</text>
<text x="159.5" y="47.6">VIN</text>
<text x="170.3" y="47.6">VOUT</text>
<text x="179.9" y="46.1">6</text>
<text x="52.7" y="49.7">3</text>
<text x="52.7" y="53.2">4</text>
<text x="55.4" y="51.1">ON</text>
<text x="75.8" y="53.2">5</text>
<text x="156.7" y="49.7">3</text>
<text x="156.7" y="53.2">4</text>
<text x="159.5" y="51.1">ON</text>
<text x="179.9" y="53.2">5</text>
<text x="52.7" y="56.7">2</text>
<text x="55.4" y="58.1">GND</text>
<text x="55.4" y="54.6">CT</text>
<text x="67.7" y="54.6">QOD</text>
<text x="156.7" y="56.7">2</text>
<text x="159.5" y="58.1">GND</text>
<text x="159.5" y="54.6">CT</text>
<text x="171.8" y="54.6">QOD</text>
<text x="306.5" y="56.7">1</text>
<text x="310" y="58.5">IN</text>
<text x="321.8" y="58.5">OUT</text>
<text x="330" y="56.7">5</text>
<text x="306.5" y="63.8">3</text>
<text x="310" y="65.5">EN NC/ADJ</text>
<text x="330" y="63.8">4</text>
<text x="52.7" y="83.2">2</text>
<text x="156.7" y="83.2">2</text>
<text x="52.7" y="86.7">4</text>
<text x="55.4" y="84.6">GND</text>
<text x="55.4" y="88.1">CT</text>
<text x="67.7" y="88.1">QOD</text>
<text x="75.8" y="86.7">5</text>
<text x="156.7" y="86.7">4</text>
<text x="159.5" y="84.6">GND</text>
<text x="159.5" y="88.1">CT</text>
<text x="171.8" y="88.1">QOD</text>
<text x="179.9" y="86.7">5</text>
<text x="52.7" y="93.8">1</text>
<text x="52.7" y="90.2">3</text>
<text x="55.4" y="95.2">VIN</text>
<text x="55.4" y="91.7">ON</text>
<text x="66.2" y="95.2">VOUT</text>
<text x="75.8" y="93.8">6</text>
<text x="156.7" y="93.8">1</text>
<text x="156.7" y="90.2">3</text>
<text x="159.5" y="95.2">VIN</text>
<text x="159.5" y="91.7">ON</text>
<text x="170.3" y="95.2">VOUT</text>
<text x="179.9" y="93.8">6</text>
<text x="52.7" y="107.9">1</text>
<text x="75.8" y="107.9">6</text>
<text x="156.7" y="107.9">1</text>
<text x="179.9" y="107.9">6</text>
<text x="52.7" y="111.4">3</text>
<text x="55.4" y="109.3">VIN</text>
<text x="55.4" y="112.8">ON</text>
<text x="66.2" y="109.3">VOUT</text>
<text x="156.7" y="111.4">3</text>
<text x="159.5" y="109.3">VIN</text>
<text x="159.5" y="112.8">ON</text>
<text x="170.3" y="109.3">VOUT</text>
<text x="52.7" y="118.5">2</text>
<text x="52.7" y="114.9">4</text>
<text x="55.4" y="119.9">GND</text>
<text x="55.4" y="116.3">CT</text>
<text x="67.7" y="116.3">QOD</text>
<text x="75.8" y="114.9">5</text>
<text x="156.7" y="118.5">2</text>
<text x="156.7" y="114.9">4</text>
<text x="159.5" y="119.9">GND</text>
<text x="159.5" y="116.3">CT</text>
<text x="171.8" y="116.3">QOD</text>
<text x="179.9" y="114.9">5</text>
<text x="52.7" y="144.9">2</text>
<text x="52.7" y="148.4">4</text>
<text x="55.4" y="146.3">GND</text>
<text x="55.4" y="149.9">CT</text>
<text x="67.7" y="149.9">QOD</text>
<text x="75.8" y="148.4">5</text>
<text x="156.7" y="144.9">2</text>
<text x="156.7" y="148.4">4</text>
<text x="159.5" y="146.3">GND</text>
<text x="159.5" y="149.9">CT</text>
<text x="171.8" y="149.9">QOD</text>
<text x="179.9" y="148.4">5</text>
<text x="52.7" y="155.5">1</text>
<text x="52.7" y="152">3</text>
<text x="55.4" y="153.4">ON</text>
<text x="75.8" y="155.5">6</text>
<text x="156.7" y="155.5">1</text>
<text x="156.7" y="152">3</text>
<text x="159.5" y="153.4">ON</text>
<text x="179.9" y="155.5">6</text>
<text x="55.4" y="156.9">VIN</text>
<text x="66.2" y="156.9">VOUT</text>
<text x="159.5" y="156.9">VIN</text>
<text x="170.3" y="156.9">VOUT</text>
<text x="52.7" y="169.6">1</text>
<text x="52.7" y="173.1">3</text>
<text x="55.4" y="171">VIN</text>
<text x="66.2" y="171">VOUT</text>
<text x="75.8" y="169.6">6</text>
<text x="156.7" y="169.6">1</text>
<text x="156.7" y="173.1">3</text>
<text x="159.5" y="171">VIN</text>
<text x="170.3" y="171">VOUT</text>
<text x="179.9" y="169.6">6</text>
<text x="52.7" y="176.7">4</text>
<text x="55.4" y="174.6">ON</text>
<text x="55.4" y="178.1">CT</text>
<text x="67.7" y="178.1">QOD</text>
<text x="75.8" y="176.7">5</text>
<text x="156.7" y="176.7">4</text>
<text x="159.5" y="174.6">ON</text>
<text x="159.5" y="178.1">CT</text>
<text x="171.8" y="178.1">QOD</text>
<text x="179.9" y="176.7">5</text>
<text x="52.7" y="180.2">2</text>
<text x="55.4" y="181.6">GND</text>
<text x="156.7" y="180.2">2</text>
<text x="159.5" y="181.6">GND</text>
<text x="52.7" y="206.7">2</text>
<text x="55.4" y="208.1">GND</text>
<text x="156.7" y="206.7">2</text>
<text x="159.5" y="208.1">GND</text>
<text x="52.7" y="213.7">3</text>
<text x="52.7" y="210.2">4</text>
<text x="55.4" y="215.1">ON</text>
<text x="55.4" y="211.6">CT</text>
<text x="67.7" y="211.6">QOD</text>
<text x="75.8" y="210.2">5</text>
<text x="156.7" y="213.7">3</text>
<text x="156.7" y="210.2">4</text>
<text x="159.5" y="215.1">ON</text>
<text x="159.5" y="211.6">CT</text>
<text x="171.8" y="211.6">QOD</text>
<text x="179.9" y="210.2">5</text>
<text x="52.7" y="217.2">1</text>
<text x="55.4" y="218.7">VIN</text>
<text x="66.2" y="218.7">VOUT</text>
<text x="75.8" y="217.2">6</text>
<text x="156.7" y="217.2">1</text>
<text x="159.5" y="218.7">VIN</text>
<text x="170.3" y="218.7">VOUT</text>
<text x="179.9" y="217.2">6</text>
<text x="52.7" y="231.4">1</text>
<text x="55.4" y="232.8">VIN</text>
<text x="66.2" y="232.8">VOUT</text>
<text x="75.8" y="231.4">6</text>
<text x="156.7" y="231.4">1</text>
<text x="159.5" y="232.8">VIN</text>
<text x="170.3" y="232.8">VOUT</text>
<text x="179.9" y="231.4">6</text>
<text x="52.7" y="234.9">3</text>
<text x="52.7" y="238.4">4</text>
<text x="55.4" y="236.3">ON</text>
<text x="55.4" y="239.8">CT</text>
<text x="67.7" y="239.8">QOD</text>
<text x="75.8" y="238.4">5</text>
<text x="156.7" y="234.9">3</text>
<text x="156.7" y="238.4">4</text>
<text x="159.5" y="236.3">ON</text>
<text x="159.5" y="239.8">CT</text>
<text x="171.8" y="239.8">QOD</text>
<text x="179.9" y="238.4">5</text>
<text x="52.7" y="241.9">2</text>
<text x="55.4" y="243.3">GND</text>
<text x="156.7" y="241.9">2</text>
<text x="159.5" y="243.3">GND</text>
</g>
<g font-size="3.2">
<text x="306.5" y="60.3">2</text>
<text x="310" y="62">GND</text>
<text x="276.9" y="151.6">1</text>
<text x="276.9" y="155.2">2</text>
<text x="276.9" y="158.7">3</text>
<text x="276.9" y="162.2">4</text>
<text x="276.9" y="165.7">5</text>
<text x="276.9" y="169.3">6</text>
<text x="276.9" y="172.8">7</text>
<text x="276.9" y="176.3">8</text>
</g>
<g font-size="1.8" fill="#00f">
<text x="271.6" y="41.2">R20 - 1A fuse</text>
<text x="245.2" y="43">8A Medium Blow Fuse</text>
</g>
</svg>
